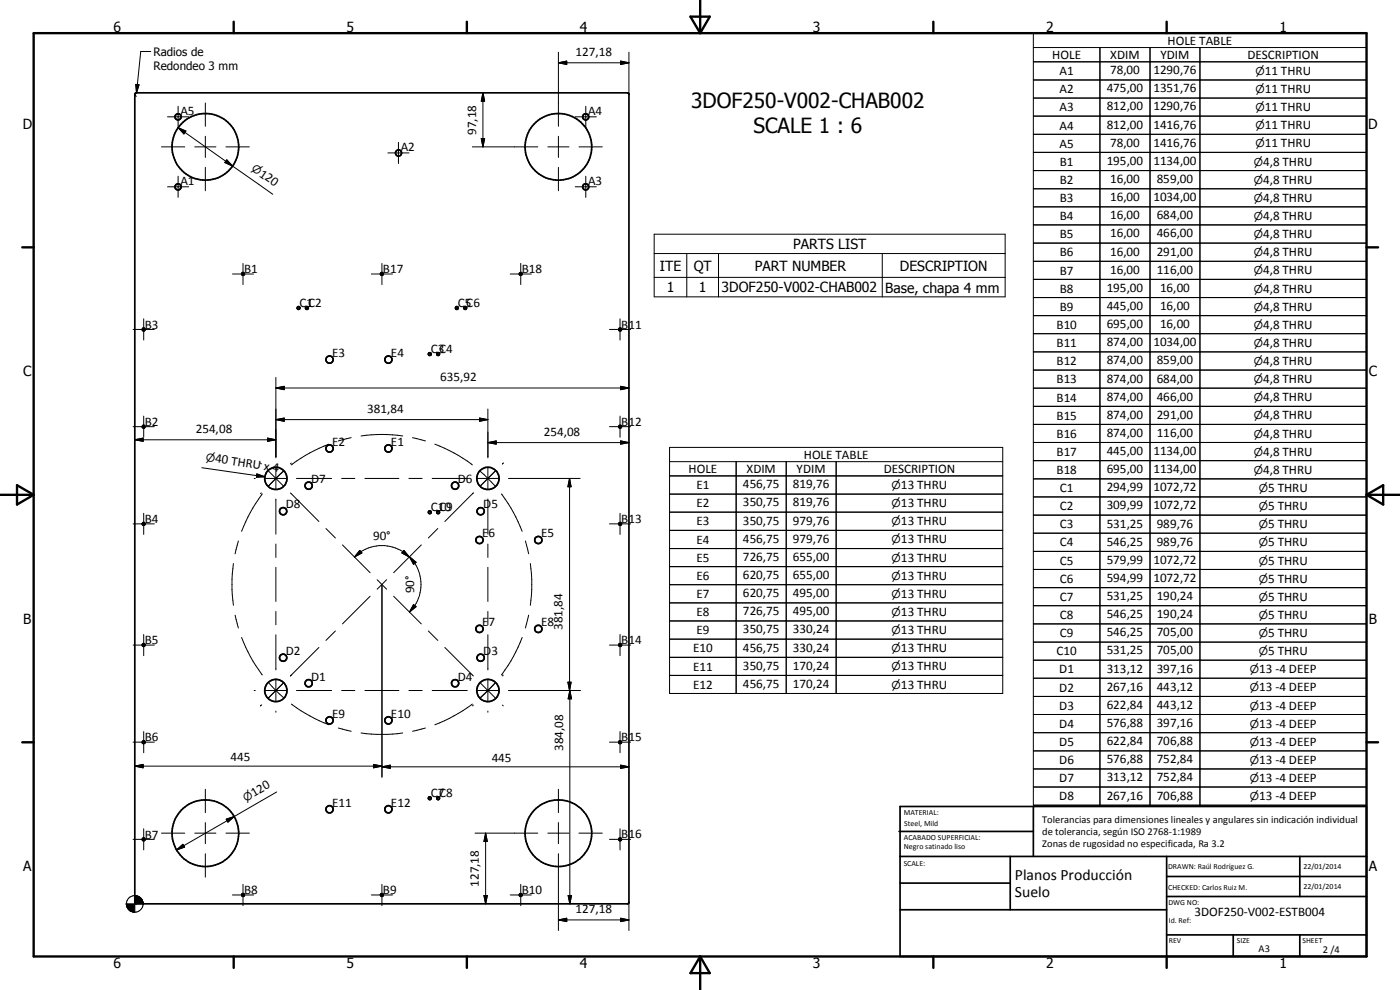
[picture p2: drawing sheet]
<svg xmlns="http://www.w3.org/2000/svg" width="420mm" height="297mm" viewBox="0 0 420 297" stroke-linecap="round" stroke-linejoin="round" font-family="sans-serif">
<g fill="none" stroke="#000" stroke-width=".51">
<path d="M40.5 28.1l.4-.2h147.4l.5 .3v242.6l-.4 .4h-147.6l-.3-.4zM128.6 106l.6-.1 .2 .4a.43 .43 0 0 1-.4 .4 .43 .43 0 0 1-.4-.4zM269.8 249.5h40.3M270.1 242h140v45h-140zM270.1 257h140M303.2 257v16M310.1 242v15M350.1 257v30M390.1 257v12M270.1 265h33.1M270.1 273h80M350.1 269h60"/>
<path d="M350.1 263h60M350.1 280.5h60M370.1 280.5v6.5M390.1 280.5v6.5"/>
<circle cx="53.4" cy="35.1" r=".92"/>
<circle cx="175.8" cy="35.1" r=".92"/>
<circle cx="53.4" cy="56.1" r=".9"/>
<circle cx="61.6" cy="44.1" r="10"/>
<circle cx="119.6" cy="45.9" r=".93"/>
<circle cx="167.6" cy="44" r="10"/>
<circle cx="175.8" cy="56.1" r=".92"/>
<circle cx="43.1" cy="98.8" r=".41"/>
<circle cx="72.9" cy="82.2" r=".41"/>
<circle cx="89.6" cy="92.4" r=".42"/>
<circle cx="92.1" cy="92.4" r=".42"/>
<circle cx="114.6" cy="82.2" r=".41"/>
<circle cx="137.1" cy="92.4" r=".42"/>
<circle cx="139.6" cy="92.4" r=".41"/>
<circle cx="156.3" cy="82.2" r=".4"/>
<circle cx="186.1" cy="98.8" r=".41"/>
<circle cx="98.9" cy="107.9" r="1.09"/>
<circle cx="116.6" cy="107.9" r="1.08"/>
<circle cx="131.5" cy="106.2" r=".41"/>
<circle cx="43.1" cy="128" r=".4"/>
<circle cx="98.9" cy="134.6" r="1.09"/>
<circle cx="116.6" cy="134.6" r="1.1"/>
<circle cx="186.1" cy="128" r=".41"/>
<circle cx="43.1" cy="157.2" r=".4"/>
<circle cx="82.8" cy="143.5" r="3.3"/>
<circle cx="85" cy="153.4" r="1.09"/>
<circle cx="92.6" cy="145.7" r="1.08"/>
<circle cx="129" cy="153.7" r=".42"/>
<circle cx="131.5" cy="153.7" r=".42"/>
<circle cx="136.6" cy="145.7" r="1.08"/>
<circle cx="144.2" cy="153.4" r="1.07"/>
<circle cx="146.5" cy="143.5" r="3.3"/>
<circle cx="186.1" cy="157.2" r=".41"/>
<circle cx="143.9" cy="162" r="1.09"/>
<circle cx="161.6" cy="162" r="1.08"/>
<circle cx="43.1" cy="193.5" r=".42"/>
<circle cx="85" cy="197.3" r="1.08"/>
<circle cx="143.9" cy="188.7" r="1.09"/>
<circle cx="144.2" cy="197.3" r="1.08"/>
<circle cx="161.6" cy="188.7" r="1.07"/>
<circle cx="186.1" cy="193.5" r=".42"/>
<circle cx="82.8" cy="207.2" r="3.3"/>
<circle cx="92.6" cy="205" r="1.08"/>
<circle cx="98.9" cy="216.2" r="1.09"/>
<circle cx="116.6" cy="216.1" r="1.11"/>
<circle cx="136.6" cy="205" r="1.1"/>
<circle cx="146.4" cy="207.2" r="3.3"/>
<circle cx="43.1" cy="222.7" r=".4"/>
<circle cx="129" cy="239.5" r=".42"/>
<circle cx="131.5" cy="239.5" r=".42"/>
<circle cx="186.1" cy="222.7" r=".4"/>
<circle cx="43.1" cy="251.9" r=".4"/>
<circle cx="61.6" cy="250" r="10"/>
<circle cx="98.9" cy="242.8" r="1.09"/>
<circle cx="116.6" cy="242.8" r="1.11"/>
<circle cx="167.6" cy="250" r="10"/>
<circle cx="186.1" cy="251.9" r=".41"/>
<circle cx="73" cy="268.5" r=".4"/>
<circle cx="114.6" cy="268.5" r=".41"/>
<circle cx="156.3" cy="268.5" r=".4"/>
</g>
<g fill="none" stroke="#000" stroke-width=".71">
<path d="M10.1 9.9h400v277.1h-400zM70.1 6.5v3.4M140.1 6.5v3.4M207.2 5h5.8l-2.9 4.9zM210.1 0v9.9M280.1 6.5v3.4M350.1 6.5v3.4M6.7 74.2h3.4M410.1 74.2h3.5M.1 148.5h10M5.1 145.6l5 2.9-5 2.9zM410.1 148.5h10"/>
<path d="M410.1 148.5l5-2.9v5.8zM6.7 222.7h3.4M410.1 222.7h3.5M70.1 287v3.4M140.1 287v3.4M210.1 287v10M210.1 287l2.9 5h-5.8zM280.1 287v3.4M350.1 287v3.4"/>
</g>
<g fill="none" stroke="#000" stroke-width=".3">
<path d="M45.2 15.5h-3l-1.2 12.4M167.6 18.8l2.5-.5v1zM167.6 15.7v22.2M167.6 18.8h21.2M186.3 18.3l2.5 .5-2.5 .5zM188.8 15.7v12.7M310.1 14.3h100M310.1 18.5h100M310.1 9.9h100v231.7h-100zM330.1 14.3v227.3M345.1 14.3v227.3M360.1 14.3v227.3"/>
<path d="M40.8 25.3l.9 .1-.7 2.5zM41.1 27.9a.51 .51 0 0 0-.6 .4 .51 .51 0 0 0 .4 .6M50.3 35.1h6.3M53.5 38.3l2.3 1-.6 .9zM53.5 31.9v6.3M53.5 38.3l16.3 11.5M61.6 30.9v7M144.9 27.9l.5 2.5h-1zM144.9 27.9v16.2M172.6 35.1h6.4M175.8 31.9v6.3M310.1 24h100"/>
<path d="M310.1 29.4h100M310.1 34.8h100M48.5 44.1h6.9M50.3 56h6.3M53.5 52.9v6.3M58.5 44.1h6.3M61.6 40.9v6.3M61.6 50.2v7M67.8 44.1h7M68.1 48l1.7 1.8-2.3-1zM69.8 49.8l12.1 8.5M116.4 45.9h6.4"/>
<path d="M119.6 42.7v6.4M141.8 44.1h19.6M144.4 41.6h1l-.5 2.5zM164.4 44.1h6.4M167.6 40.9v6.3M167.6 50.2v7M172.6 56h6.4M173.8 44.1h7M175.8 52.9v6.3M310.1 40.3h100M310.1 45.7h100M310.1 51.2h100"/>
<path d="M310.1 56.6h100M72.9 79v6.4M114.6 79v6.4M156.3 79v6.4M196.3 70.3h105.4v18.8h-105.4zM196.3 76.1h105.4M206.1 76.1v13M215.6 76.1v13M264.8 76.1v13M310.1 62.1h100M310.1 67.5h100M310.1 72.9h100"/>
<path d="M310.1 78.4h100M40 98.8h6.3M43.1 95.7v6.3M69.8 82.2h6.3M111.5 82.2h6.3M153.1 82.2h6.4M182.9 98.8h6.4M186.1 95.7v6.3M196.3 83.2h105.4M310.1 83.8h100M310.1 89.3h100M310.1 94.7h100"/>
<path d="M82.8 116.4l2.5-.5v1zM82.8 113.2v24.2M82.8 116.4h106M186.3 115.9l2.5 .5-2.5 .5zM310.1 116.5h100M310.1 100.1h100M310.1 105.6h100M310.1 111h100M40 128h6.3M40.5 132l2.5-.6v1zM40.5 132h42.3M43.1 124.8v6.4"/>
<path d="M78.2 138.9l.2 .3M80.3 131.4l2.5 .6-2.5 .4zM82.8 125.9l2.5-.5v1zM82.8 125.9h63.6M87.4 138.9l-.2 .3M98.7 133.3a44.5 44.5 0 0 0-11.3 6.2M105.4 131.3l-3.9 1M108.4 130.8a42.1 42.1 0 0 1 12.5 0M123.8 131.3l3.9 1M130.5 133.3a44.5 44.5 0 0 1 11.3 6.2M143.9 125.4l2.5 .5-2.5 .5zM146.4 132.8l2.5-.5v1z"/>
<path d="M146.4 122.7v14.7M146.4 132.8h42.4M151 138.9l-.2 .3M182.9 128h6.4M186.1 124.8v6.4M186.3 132.3l2.5 .5-2.5 .5zM200.9 138.5h100M200.9 134.2h100v73.9h-100zM220.9 138.5v69.6M236 138.5v69.6M250.9 138.5v69.6M310.1 121.9h100"/>
<path d="M310.1 127.3h100M310.1 132.8h100M310.1 138.2h100M40 157.2h6.3M43.1 154v6.4M60.6 140.3l18.9 2.7M76.3 143.6h.3M77.1 142.2l2.4 .8-2.5 .2zM78.4 147.9l-.2 .2M78.7 148.2a44.1 44.1 0 0 0-6.2 11.2M79.6 143.6h6.4M80.5 141.3l4.5 4.5"/>
<path d="M82.8 140.4v6.3M82.8 149.7v10.6M82.8 143.6l-2.2 2.2M85 141.3l-4.5 4.5M85.1 141.4l-1.2 1M87.2 147.9l8.5 8.6M89 143.6h10.5M97.8 158.6l2.9 2.8M102.5 143.6h4M109.5 143.6h10.2M122.7 143.6h4M129.7 143.6h10.5"/>
<path d="M131.4 158.6l-2.8 2.8M142.1 147.9l-8.6 8.6M143.2 143.6h6.4M144.1 141.4l4.5 4.4M146.4 140.4v6.3M146.4 149.7v10.6M148.7 141.3l-4.5 4.5M150.5 148.2a44.1 44.1 0 0 1 6.2 11.2M152.6 143.6h21.5M170.9 143.6l.5 2.4h-1zM170.9 143.6v63.6M182.9 157.2h6.4"/>
<path d="M186.1 154v6.4M200.9 142.8h100M200.9 148.3h100M200.9 153.7h100M200.9 159.1h100M310.1 143.7h100M310.1 149.1h100M310.1 154.6h100M310.1 160h100M70.1 169.1a43.7 43.7 0 0 0 0 12.5M71.5 162.3l-.9 3.9M82.8 163.2v4.1"/>
<path d="M82.8 170.2v10.3M102.8 163.5l8.3 8.3M106.4 167.1a11.5 11.5 0 0 1 16.4 0M108 165.1l.6 .8-2.2 1.2zM111.1 178.9l-8.3 8.3M113.2 173.9l2.8 2.9M114.6 175.5v31.6M116 173.9l-2.8 2.9M118.1 178.9l8.3 8.3M121.2 165.1l1.6 2-2.2-1.2zM122.9 167l2 1.7-.8 .6zM122.9 167a11.8 11.8 0 0 1 3.5 8.4 11.4 11.4 0 0 1-3.5 8.2"/>
<path d="M126.4 163.5l-8.3 8.3M146.4 163.2v4.1M146.4 170.2v10.3M157.7 162.3l1 3.9M159.2 169.1a43.7 43.7 0 0 1 0 12.5M200.9 164.6h100M200.9 170h100M200.9 175.4h100M310.1 165.4h100M310.1 170.9h100M310.1 176.3h100M40 193.5h6.3"/>
<path d="M43.1 190.4v6.3M70.6 184.6l.9 3.8M72.5 191.3a44.5 44.5 0 0 0 6.2 11.2M82.8 183.5v4M82.8 190.5v10.5M95.7 194.3l-8.5 8.5M100.7 189.3l-2.9 2.9M124.1 181.4l.8 .6-2 1.6zM128.6 189.3l2.8 2.9M133.5 194.3l8.6 8.5M146.4 183.5v4M146.4 190.5v10.5"/>
<path d="M156.7 191.3a44.5 44.5 0 0 1-6.2 11.2M158.7 184.6l-1 3.8M182.9 193.5h6.4M186.1 190.4v6.3M200.9 180.9h100M200.9 186.3h100M200.9 191.8h100M200.9 197.2h100M310.1 181.7h100M310.1 187.2h100M310.1 192.7h100M310.1 198.1h100"/>
<path d="M43.1 219.5v6.3M76.3 207.2h.3M78.4 211.5l-.2 .3M79.6 207.2h6.4M80.6 204.9l4.5 4.4M82.8 204v6.4M82.8 213.4v.3M85 204.9l-4.5 4.5M87.4 211.2a47.3 47.3 0 0 0 11.3 6.3M89 207.2h10.5M101.5 218.4l3.9 1M102.5 207.2h4"/>
<path d="M108.4 219.9l4.7 .4h4.7l3.1-.4M109.5 207.2h10.2M114.6 207.3v26M122.7 207.2h4M127.7 218.4l-3.9 1M129.7 207.2h10.5M141.8 211.2a47.3 47.3 0 0 1-11.3 6.3M142.1 211.5l-.3 .3M143.2 207.2h6.4M144.2 204.9l4.5 4.5M146.4 204v6.4M146.4 213.4v.3"/>
<path d="M148.6 204.9l-4.5 4.4M148.7 204.9l-4.5 4.5M150.8 211.5l.2 .3M151 202.6l-.2 .2M152.6 207.2h21.6M170.4 204.7h1l-.5 2.5zM171 207.2l.5 2.5h-1zM171 207.2v64M186.1 219.5v6.3M200.9 202.6h100M310.1 203.5h100M310.1 209h100"/>
<path d="M310.1 214.4h100M310.1 219.8h100M40 222.7h6.3M40.5 229.9l2.5-.5v1zM40.5 229.9h74.1M61.6 236.8v7M83 237.6l-12.7 7.4M112.1 229.4l2.5 .5-2.5 .5zM114.6 230.1l2.5-.5v.9zM114.6 230.1h74.2M167.6 236.8v7M182.9 222.7h6.4"/>
<path d="M186.3 229.6l2.5 .5-2.5 .4zM310.1 225.3h100M310.1 230.7h100M310.1 236.1h100M40 251.8h6.3M43.1 248.7v6.3M48.5 250h6.9M53 255l1.9-1.7 .5 .9zM58.5 250h6.3M61.6 246.8v6.4M61.6 256.2v7M67.8 250h7"/>
<path d="M67.9 245.8l2.4-.8-1.9 1.7zM70.3 245l-17.3 10M142.6 250h18.8M145.7 250l.6 2.5h-1.1zM145.7 250v21.2M164.4 250h6.4M167.6 246.8v6.4M167.6 256.2v23M173.8 250h7M182.9 251.8h6.4M186.1 248.7v6.3M37.9 271.2l.1 .7z"/>
<path d="M37.9 271.2l.3 1zM37.9 271.2l.4 1.3zM37.9 271.2l.7 1.6zM37.9 271.2l.9 1.9zM37.9 271.2l1.2 2.1zM37.9 271.2l1.5 2.3-.3-.2zM37.9 271.2l1.8 2.4-.3-.1zM37.9 271.2l2.2 2.5-.4-.1zM37.9 271.2l2.6 2.5h-.4zM37.9 271.2h2.6v2.5zM40.5 268.7h.3l2.2 2.5zM40.5 268.7l2.5 2.5h-2.5z"/>
<path d="M40.8 268.7l.3 .1 1.9 2.4zM41.1 268.8l.4 .1 1.5 2.3zM41.5 268.9l.3 .2 1.2 2.1zM41.8 269.1l1.2 2.1zM42.1 269.3l.9 1.9zM42.3 269.6l.7 1.6zM42.6 269.8l.4 1.4zM42.7 270.2l.3 1zM42.8 270.5l.2 .7zM69.8 268.5h6.3M72.9 265.3v6.4M111.5 268.5h6.3"/>
<path d="M114.6 265.3v6.4M145.2 268.7h1.1l-.6 2.5zM153.1 268.5h6.4M156.3 265.3v6.4M167.6 276l2.5-.5v1zM167.6 276h21.2M170.5 268.7h1l-.5 2.5zM186.3 275.5l2.5 .5-2.5 .5zM188.8 270.7v8.5"/>
<circle cx="40.4" cy="271.2" r="2.5"/>
</g>
<g fill="#000">
<path d="M167.6 18.8l2.5-.5v1zM186.3 18.3l2.5 .5-2.5 .5zM40.8 25.3l.9 .1-.7 2.5zM53.5 38.3l2.3 1-.6 .9zM144.9 27.9l.5 2.5h-1zM68.1 48l1.7 1.8-2.3-1zM144.4 41.6h1l-.5 2.5zM82.8 116.4l2.5-.5v1zM186.3 115.9l2.5 .5-2.5 .5zM40.5 132l2.5-.6v1zM80.3 131.4l2.5 .6-2.5 .4zM82.8 125.9l2.5-.5v1z"/>
<path d="M143.9 125.4l2.5 .5-2.5 .5zM146.4 132.8l2.5-.5v1zM186.3 132.3l2.5 .5-2.5 .5zM77.1 142.2l2.4 .8-2.5 .2zM170.9 143.6l.5 2.4h-1zM108 165.1l.6 .8-2.2 1.2zM121.2 165.1l1.6 2-2.2-1.2zM122.9 167l2 1.7-.8 .6zM124.1 181.4l.8 .6-2 1.6zM170.4 204.7h1l-.5 2.5zM171 207.2l.5 2.5h-1zM40.5 229.9l2.5-.5v1z"/>
<path d="M112.1 229.4l2.5 .5-2.5 .5zM114.6 230.1l2.5-.5v.9zM186.3 229.6l2.5 .5-2.5 .4zM53 255l1.9-1.7 .5 .9zM67.9 245.8l2.4-.8-1.9 1.7zM145.7 250l.6 2.5h-1.1zM37.9 271.2l.1 .7zM37.9 271.2l.3 1zM37.9 271.2l.4 1.3zM37.9 271.2l.7 1.6zM37.9 271.2l.9 1.9zM37.9 271.2l1.2 2.1z"/>
<path d="M37.9 271.2l1.5 2.3-.3-.2zM37.9 271.2l1.8 2.4-.3-.1zM37.9 271.2l2.2 2.5-.4-.1zM37.9 271.2l2.6 2.5h-.4zM40.5 268.7l2.5 2.5h-2.5zM37.9 271.2h2.6v2.5zM42.8 270.5l.2 .7zM42.7 270.2l.3 1zM42.6 269.8l.4 1.4zM42.3 269.6l.7 1.6zM42.1 269.3l.9 1.9zM41.8 269.1l1.2 2.1z"/>
<path d="M41.5 268.9l.3 .2 1.2 2.1zM41.1 268.8l.4 .1 1.5 2.3zM40.8 268.7l.3 .1 1.9 2.4zM40.5 268.7h.3l2.2 2.5zM145.2 268.7h1.1l-.6 2.5zM167.6 276l2.5-.5v1zM170.5 268.7h1l-.5 2.5zM186.3 275.5l2.5 .5-2.5 .5z"/>
</g>
<g font-size="6.3">
<text x="207.4" y="32.3">3DOF250-V002-CHAB002</text>
<text x="226.1" y="39.8">SCALE 1 : 6</text>
</g>
<g font-size="4.7">
<text x="304.6" y="263.9">Planos Producción</text>
<text x="304.6" y="269.3">Suelo</text>
</g>
<g font-size="4.2">
<text x="34" y="9.6">6</text>
<text x="104" y="9.6">5</text>
<text x="174" y="9.6">4</text>
<text x="244" y="9.6">3</text>
<text x="314" y="9.6">2</text>
<text x="384" y="9.6">1</text>
<text x="6.8" y="38.7">D</text>
<text x="410.6" y="38.7">D</text>
<text x="238" y="74.8">PARTS LIST</text>
<text x="198.1" y="81.2">ITE</text>
<text x="208.2" y="81.2">QT</text>
<text x="226.5" y="81.2">PART NUMBER</text>
<text x="270.1" y="81.2">DESCRIPTION</text>
<text x="200.1" y="87.7">1</text>
<text x="209.8" y="87.7">1</text>
<text x="216.5" y="87.7">3DOF250-V002-CHAB002</text>
<text x="265.7" y="87.8">Base, chapa 4 mm</text>
<text x="7" y="112.9">C</text>
<text x="410.8" y="112.9">C</text>
<text x="7" y="187.1">B</text>
<text x="410.8" y="187.1">B</text>
<text x="7" y="261.4">A</text>
<text x="410.8" y="261.4">A</text>
<text x="34" y="290.4">6</text>
<text x="104" y="290.4">5</text>
<text x="174" y="290.4">4</text>
<text x="244" y="290.4">3</text>
<text x="314" y="290.4">2</text>
<text x="384" y="290.4">1</text>
</g>
<g font-size="3.9">
<text x="172.7" y="16.8">127,18</text>
<text x="315.8" y="17.7">HOLE</text>
<text x="333.2" y="17.7">XDIM</text>
<text x="348.3" y="17.7">YDIM</text>
<text x="350.4" y="13.4">HOLE TABLE</text>
<text x="374.4" y="17.7">DESCRIPTION</text>
<text x="318" y="22.5">A1</text>
<text x="333.2" y="22.3">78,00</text>
<text x="346.1" y="22.3">1290,76</text>
<text x="379.5" y="22.5">11 THRU</text>
<text x="318" y="28">A2</text>
<text x="332.1" y="27.7">475,00</text>
<text x="346.1" y="27.7">1351,76</text>
<text x="379.5" y="27.9">11 THRU</text>
<text x="54.1" y="34.4">A5</text>
<text x="176.5" y="34.5">A4</text>
<text x="318" y="33.4">A3</text>
<text x="332.1" y="33.1">812,00</text>
<text x="346.1" y="33.1">1290,76</text>
<text x="379.5" y="33.4">11 THRU</text>
<text x="142.9" y="40.5" transform="rotate(-90 142.9 40.5)">97,18</text>
<text x="318" y="38.9">A4</text>
<text x="332.1" y="38.6">812,00</text>
<text x="346.1" y="38.6">1416,76</text>
<text x="379.5" y="38.8">11 THRU</text>
<text x="120.3" y="45.3">A2</text>
<text x="318" y="44.3">A5</text>
<text x="333.2" y="44">78,00</text>
<text x="346.1" y="44">1416,76</text>
<text x="379.5" y="44.2">11 THRU</text>
<text x="77.6" y="52.7" transform="rotate(35 77.6 52.7)">120</text>
<text x="318.1" y="49.7">B1</text>
<text x="332.1" y="49.5">195,00</text>
<text x="346.1" y="49.5">1134,00</text>
<text x="379.1" y="49.7">4,8 THRU</text>
<text x="54.1" y="55.5">A1</text>
<text x="176.5" y="55.4">A3</text>
<text x="318.1" y="55.2">B2</text>
<text x="333.2" y="54.9">16,00</text>
<text x="347.2" y="54.9">859,00</text>
<text x="379.1" y="55.1">4,8 THRU</text>
<text x="318.1" y="60.6">B3</text>
<text x="333.2" y="60.4">16,00</text>
<text x="333.2" y="65.8">16,00</text>
<text x="346.1" y="60.4">1034,00</text>
<text x="347.2" y="65.8">684,00</text>
<text x="379.1" y="60.6">4,8 THRU</text>
<text x="379.1" y="66">4,8 THRU</text>
<text x="318.1" y="66.1">B4</text>
<text x="318.1" y="71.5">B5</text>
<text x="333.2" y="71.2">16,00</text>
<text x="347.2" y="71.2">466,00</text>
<text x="379.1" y="71.5">4,8 THRU</text>
<text x="318.1" y="76.9">B6</text>
<text x="333.2" y="76.7">16,00</text>
<text x="347.2" y="76.7">291,00</text>
<text x="379.1" y="76.9">4,8 THRU</text>
<text x="73.3" y="82">B1</text>
<text x="114.9" y="82">B17</text>
<text x="156.6" y="81.9">B18</text>
<text x="318.1" y="82.4">B7</text>
<text x="333.2" y="82.1">16,00</text>
<text x="347.2" y="82.1">116,00</text>
<text x="379.1" y="82.3">4,8 THRU</text>
<text x="318.1" y="87.8">B8</text>
<text x="332.1" y="87.5">195,00</text>
<text x="348.1" y="87.5">16,00</text>
<text x="379.1" y="87.8">4,8 THRU</text>
<text x="89.9" y="92.1">C1C2</text>
<text x="137.4" y="92.1">C5C6</text>
<text x="318.1" y="93.3">B9</text>
<text x="332.1" y="93">445,00</text>
<text x="348.1" y="93">16,00</text>
<text x="379.1" y="93.2">4,8 THRU</text>
<text x="43.4" y="98.6">B3</text>
<text x="186.4" y="98.6">B11</text>
<text x="317.1" y="98.7">B10</text>
<text x="332.1" y="98.4">695,00</text>
<text x="348.1" y="98.4">16,00</text>
<text x="379.1" y="98.6">4,8 THRU</text>
<text x="99.7" y="107.1">E3</text>
<text x="117.3" y="107.1">E4</text>
<text x="129.3" y="106">C3C4</text>
<text x="317.1" y="104.1">B11</text>
<text x="332.1" y="103.9">874,00</text>
<text x="346.1" y="103.9">1034,00</text>
<text x="379.1" y="104.1">4,8 THRU</text>
<text x="317.1" y="109.6">B12</text>
<text x="332.1" y="109.3">874,00</text>
<text x="347.2" y="109.3">859,00</text>
<text x="379.1" y="109.5">4,8 THRU</text>
<text x="132.1" y="114.3">635,92</text>
<text x="317.1" y="115">B13</text>
<text x="332.1" y="114.8">874,00</text>
<text x="347.2" y="114.8">684,00</text>
<text x="379.1" y="115">4,8 THRU</text>
<text x="110.2" y="123.9">381,84</text>
<text x="317.1" y="120.5">B14</text>
<text x="317.1" y="125.9">B15</text>
<text x="332.1" y="120.2">874,00</text>
<text x="332.1" y="125.6">874,00</text>
<text x="347.2" y="120.2">466,00</text>
<text x="347.2" y="125.6">291,00</text>
<text x="379.1" y="120.4">4,8 THRU</text>
<text x="379.1" y="125.9">4,8 THRU</text>
<text x="43.4" y="127.8">B2</text>
<text x="58.7" y="129.9">254,08</text>
<text x="163.2" y="130.7">254,08</text>
<text x="186.4" y="127.8">B12</text>
<text x="317.1" y="131.4">B16</text>
<text x="332.1" y="131.1">874,00</text>
<text x="347.2" y="131.1">116,00</text>
<text x="379.1" y="131.3">4,8 THRU</text>
<text x="99.7" y="133.9">E2</text>
<text x="117.3" y="133.9">E1</text>
<text x="241.2" y="137.7">HOLE TABLE</text>
<text x="317.1" y="136.8">B17</text>
<text x="332.1" y="136.5">445,00</text>
<text x="346.1" y="136.5">1134,00</text>
<text x="379.1" y="136.7">4,8 THRU</text>
<text x="64.5" y="138.7" transform="rotate(8 64.5 138.7)">40 THRU x 4</text>
<text x="206.7" y="141.9">HOLE</text>
<text x="224" y="141.9">XDIM</text>
<text x="239.1" y="141.9">YDIM</text>
<text x="265.2" y="141.9">DESCRIPTION</text>
<text x="317.1" y="142.2">B18</text>
<text x="332.1" y="142">695,00</text>
<text x="346.1" y="142">1134,00</text>
<text x="379.1" y="142.2">4,8 THRU</text>
<text x="93.4" y="145">D7</text>
<text x="137.4" y="144.9">D6</text>
<text x="209" y="146.8">E1</text>
<text x="223" y="146.6">456,75</text>
<text x="238" y="146.6">819,76</text>
<text x="270.4" y="146.8">13 THRU</text>
<text x="318.1" y="147.7">C1</text>
<text x="332.1" y="147.4">294,99</text>
<text x="346.1" y="147.4">1072,72</text>
<text x="380.6" y="147.6">5 THRU</text>
<text x="85.8" y="152.6">D8</text>
<text x="129.3" y="153.4">C10</text>
<text x="131.8" y="153.4">C9</text>
<text x="145" y="152.6">D5</text>
<text x="209" y="152.2">E2</text>
<text x="223" y="151.9">350,75</text>
<text x="238" y="151.9">819,76</text>
<text x="270.4" y="152.2">13 THRU</text>
<text x="318.1" y="153.1">C2</text>
<text x="332.1" y="152.8">309,99</text>
<text x="346.1" y="152.8">1072,72</text>
<text x="380.6" y="153">5 THRU</text>
<text x="43.4" y="156.9">B4</text>
<text x="144.7" y="161.2">E6</text>
<text x="162.4" y="161.2">E5</text>
<text x="186.4" y="156.9">B13</text>
<text x="209" y="157.6">E3</text>
<text x="223" y="157.4">350,75</text>
<text x="238" y="157.4">979,76</text>
<text x="270.4" y="157.6">13 THRU</text>
<text x="318.1" y="158.5">C3</text>
<text x="332.1" y="158.3">531,25</text>
<text x="347.2" y="158.3">989,76</text>
<text x="380.6" y="158.5">5 THRU</text>
<text x="112" y="162.1">90°</text>
<text x="209" y="163.1">E4</text>
<text x="223" y="162.9">456,75</text>
<text x="238" y="162.9">979,76</text>
<text x="270.4" y="163.1">13 THRU</text>
<text x="318.1" y="164">C4</text>
<text x="332.1" y="163.7">546,25</text>
<text x="347.2" y="163.7">989,76</text>
<text x="380.6" y="163.9">5 THRU</text>
<text x="209" y="168.5">E5</text>
<text x="209" y="174">E6</text>
<text x="223" y="168.3">726,75</text>
<text x="223" y="173.7">620,75</text>
<text x="238" y="168.3">655,00</text>
<text x="238" y="173.7">655,00</text>
<text x="270.4" y="168.5">13 THRU</text>
<text x="270.4" y="173.9">13 THRU</text>
<text x="318.1" y="169.4">C5</text>
<text x="332.1" y="169.2">579,99</text>
<text x="346.1" y="169.2">1072,72</text>
<text x="380.6" y="169.4">5 THRU</text>
<text x="124.3" y="178.1" transform="rotate(-90 124.3 178.1)">90°</text>
<text x="209" y="179.4">E7</text>
<text x="223" y="179.2">620,75</text>
<text x="238" y="179.2">495,00</text>
<text x="270.4" y="179.4">13 THRU</text>
<text x="318.1" y="174.8">C6</text>
<text x="332.1" y="174.6">594,99</text>
<text x="346.1" y="174.6">1072,72</text>
<text x="380.6" y="174.8">5 THRU</text>
<text x="209" y="184.9">E8</text>
<text x="223" y="184.6">726,75</text>
<text x="238" y="184.6">495,00</text>
<text x="270.4" y="184.8">13 THRU</text>
<text x="318.1" y="180.3">C7</text>
<text x="318.1" y="185.7">C8</text>
<text x="332.1" y="180">531,25</text>
<text x="332.1" y="185.5">546,25</text>
<text x="347.2" y="180">190,24</text>
<text x="347.2" y="185.5">190,24</text>
<text x="380.6" y="180.3">5 THRU</text>
<text x="380.6" y="185.7">5 THRU</text>
<text x="144.7" y="187.9">E7</text>
<text x="162.4" y="187.9">E8</text>
<text x="168.9" y="189" transform="rotate(-90 168.9 189)">381,84</text>
<text x="209" y="190.3">E9</text>
<text x="223" y="190">350,75</text>
<text x="238" y="190">330,24</text>
<text x="270.4" y="190.2">13 THRU</text>
<text x="318.1" y="191.2">C9</text>
<text x="332.1" y="190.9">546,25</text>
<text x="347.2" y="190.9">705,00</text>
<text x="380.6" y="191.1">5 THRU</text>
<text x="43.4" y="193.2">B5</text>
<text x="85.8" y="196.6">D2</text>
<text x="145" y="196.6">D3</text>
<text x="186.4" y="193.3">B14</text>
<text x="208" y="195.7">E10</text>
<text x="223" y="195.5">456,75</text>
<text x="238" y="195.5">330,24</text>
<text x="270.4" y="195.7">13 THRU</text>
<text x="317.1" y="196.6">C10</text>
<text x="332.1" y="196.3">531,25</text>
<text x="347.2" y="196.3">705,00</text>
<text x="380.6" y="196.6">5 THRU</text>
<text x="208" y="201.2">E11</text>
<text x="223" y="200.9">350,75</text>
<text x="238" y="200.9">170,24</text>
<text x="270.4" y="201.2">13 THRU</text>
<text x="317.9" y="202.1">D1</text>
<text x="332.1" y="201.8">313,12</text>
<text x="347.2" y="201.8">397,16</text>
<text x="377.9" y="202">13 -4 DEEP</text>
<text x="93.4" y="204.3">D1</text>
<text x="137.4" y="204.2">D4</text>
<text x="208" y="206.6">E12</text>
<text x="223" y="206.4">456,75</text>
<text x="238" y="206.4">170,24</text>
<text x="270.4" y="206.6">13 THRU</text>
<text x="317.9" y="207.5">D2</text>
<text x="332.1" y="207.2">267,16</text>
<text x="347.2" y="207.2">443,12</text>
<text x="377.9" y="207.4">13 -4 DEEP</text>
<text x="99.7" y="215.3">E9</text>
<text x="117.3" y="215.3">E10</text>
<text x="317.9" y="212.9">D3</text>
<text x="332.1" y="212.7">622,84</text>
<text x="347.2" y="212.7">443,12</text>
<text x="377.9" y="212.9">13 -4 DEEP</text>
<text x="317.9" y="218.4">D4</text>
<text x="332.1" y="218.1">576,88</text>
<text x="347.2" y="218.1">397,16</text>
<text x="377.9" y="218.3">13 -4 DEEP</text>
<text x="43.4" y="222.4">B6</text>
<text x="169" y="225.3" transform="rotate(-90 169 225.3)">384,08</text>
<text x="186.4" y="222.4">B15</text>
<text x="317.9" y="223.8">D5</text>
<text x="332.1" y="223.6">622,84</text>
<text x="347.2" y="223.6">706,88</text>
<text x="377.9" y="223.8">13 -4 DEEP</text>
<text x="69.2" y="228.3">445</text>
<text x="147.6" y="228.5">445</text>
<text x="317.9" y="229.2">D6</text>
<text x="332.1" y="229">576,88</text>
<text x="347.2" y="229">752,84</text>
<text x="377.9" y="229.2">13 -4 DEEP</text>
<text x="76.1" y="239.1" transform="rotate(-30 76.1 239.1)">120</text>
<text x="129.3" y="239.2">C7C8</text>
<text x="317.9" y="234.7">D7</text>
<text x="332.1" y="234.4">313,12</text>
<text x="332.1" y="239.9">267,16</text>
<text x="347.2" y="234.4">752,84</text>
<text x="347.2" y="239.9">706,88</text>
<text x="377.9" y="234.7">13 -4 DEEP</text>
<text x="99.7" y="242.1">E11</text>
<text x="117.3" y="242.1">E12</text>
<text x="317.9" y="240.2">D8</text>
<text x="377.9" y="240.1">13 -4 DEEP</text>
<text x="43.4" y="251.6">B7</text>
<text x="186.4" y="251.5">B16</text>
<text x="73.3" y="268.2">B8</text>
<text x="114.9" y="268.2">B9</text>
<text x="143.7" y="266.1" transform="rotate(-90 143.7 266.1)">127,18</text>
<text x="156.6" y="268.2">B10</text>
<text x="172.7" y="273.9">127,18</text>
<text x="358.5" y="275">3DOF250-V002-ESTB004</text>
</g>
<g font-size="3.5">
<text x="46" y="16.7">Radios de</text>
<text x="46" y="20.9">Redondeo 3 mm</text>
</g>
<g font-size="3.3">
<text x="376.8" y="22.5">n</text>
<text x="376.8" y="27.9">n</text>
<text x="376.8" y="33.4">n</text>
<text x="376.8" y="38.8">n</text>
<text x="376.8" y="44.2">n</text>
<text x="75.3" y="51.1" transform="rotate(35 75.3 51.1)">n</text>
<text x="376.3" y="49.7">n</text>
<text x="376.3" y="55.1">n</text>
<text x="376.3" y="60.6">n</text>
<text x="376.3" y="66">n</text>
<text x="376.3" y="71.5">n</text>
<text x="376.3" y="76.9">n</text>
<text x="376.3" y="82.3">n</text>
<text x="376.3" y="87.8">n</text>
<text x="376.3" y="93.2">n</text>
<text x="376.3" y="98.6">n</text>
<text x="376.3" y="104.1">n</text>
<text x="376.3" y="109.5">n</text>
<text x="376.3" y="115">n</text>
<text x="376.3" y="120.4">n</text>
<text x="376.3" y="125.9">n</text>
<text x="376.3" y="131.3">n</text>
<text x="376.3" y="136.7">n</text>
<text x="61.7" y="138.3" transform="rotate(8 61.7 138.3)">n</text>
<text x="376.3" y="142.2">n</text>
<text x="267.6" y="146.8">n</text>
<text x="377.8" y="147.6">n</text>
<text x="267.6" y="152.2">n</text>
<text x="377.8" y="153">n</text>
<text x="267.6" y="157.6">n</text>
<text x="377.8" y="158.5">n</text>
<text x="267.6" y="163.1">n</text>
<text x="377.8" y="163.9">n</text>
<text x="267.6" y="168.5">n</text>
<text x="267.6" y="173.9">n</text>
<text x="377.8" y="169.4">n</text>
<text x="267.6" y="179.4">n</text>
<text x="377.8" y="174.8">n</text>
<text x="267.6" y="184.8">n</text>
<text x="377.8" y="180.3">n</text>
<text x="377.8" y="185.7">n</text>
<text x="267.6" y="190.2">n</text>
<text x="377.8" y="191.1">n</text>
<text x="267.6" y="195.7">n</text>
<text x="377.8" y="196.6">n</text>
<text x="267.6" y="201.2">n</text>
<text x="375.1" y="202">n</text>
<text x="267.6" y="206.6">n</text>
<text x="375.1" y="207.4">n</text>
<text x="375.1" y="212.9">n</text>
<text x="375.1" y="218.3">n</text>
<text x="375.1" y="223.8">n</text>
<text x="375.1" y="229.2">n</text>
<text x="375.1" y="234.7">n</text>
<text x="73.7" y="240.6" transform="rotate(-30 73.7 240.6)">n</text>
<text x="375.1" y="240.1">n</text>
</g>
<g font-size="3.1">
<text x="312.7" y="246.8">Tolerancias para dimensiones lineales y angulares sin indicación individual</text>
<text x="312.7" y="250.4">de tolerancia, según ISO 2768-1:1989</text>
<text x="312.7" y="254">Zonas de rugosidad no especificada, Ra 3.2</text>
<text x="377.7" y="285.6">A3</text>
<text x="397" y="285.9">2 /4</text>
</g>
<g font-size="2.4">
<text x="271.2" y="244.4">MATERIAL:</text>
<text x="271.3" y="252">ACABADO SUPERFICIAL:</text>
<text x="271.4" y="247.9">Steel, Mild</text>
<text x="271.3" y="254.6">Negro satinado liso</text>
<text x="271.2" y="259.7">SCALE:</text>
<text x="350.6" y="260.8">DRAWN: Raúl Rodríguez G.</text>
<text x="391.2" y="260.6">22/01/2014</text>
<text x="350.6" y="267">CHECKED: Carlos Ruiz M.</text>
<text x="391.2" y="266.7">22/01/2014</text>
<text x="350.6" y="271.4">DWG NO:</text>
<text x="350.8" y="276.9">Id. Ref:</text>
<text x="350.8" y="282.8">REV</text>
<text x="371.2" y="282.9">SIZE</text>
<text x="390.9" y="282.9">SHEET</text>
</g>
</svg>
